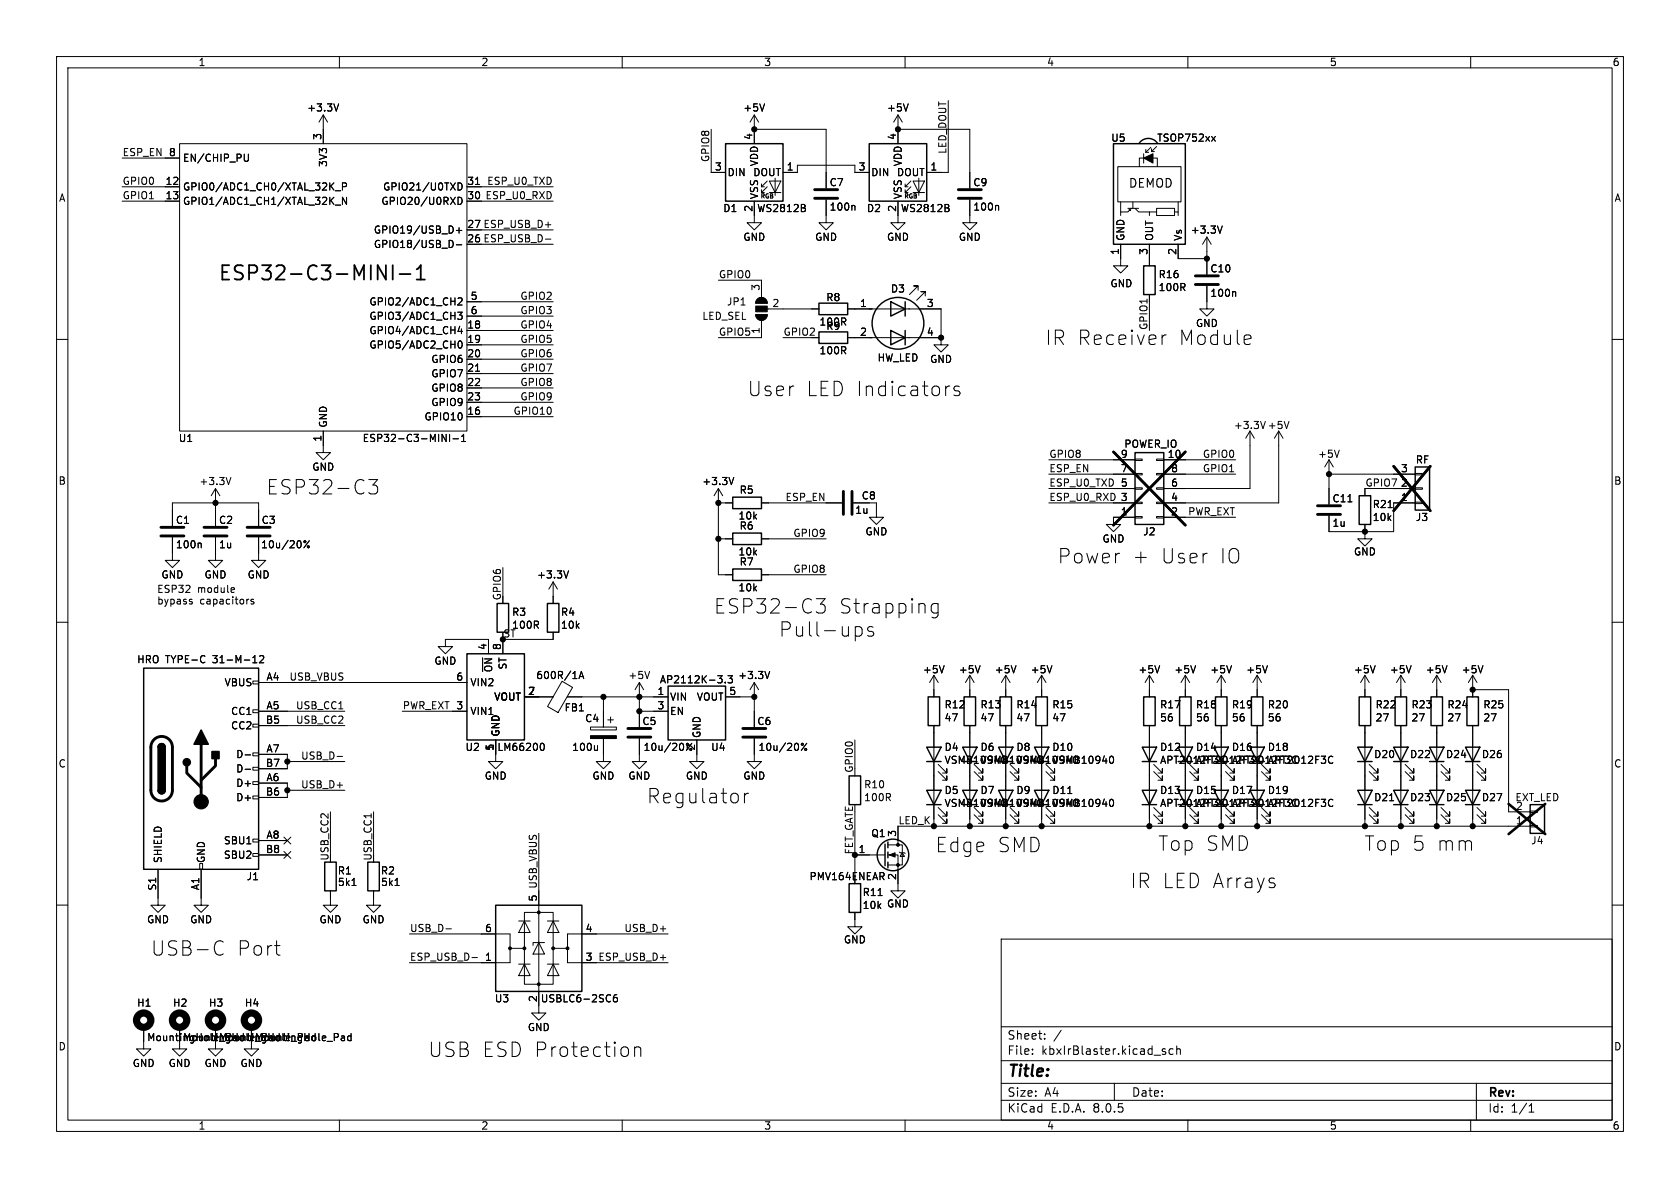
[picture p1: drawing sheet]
<svg xmlns="http://www.w3.org/2000/svg" width="297mm" height="210mm" viewBox="0 0 297 210" stroke-linecap="round" stroke-linejoin="round" font-family="sans-serif">
<g fill="none" stroke="#000" stroke-width=".18">
<path d="M10 10h277v190h-277zM12 12h273v186h-273zM59.9 18.4l-.5 1.2M60 10v2M110 10v2M135.2 18.4l-.5 1.2M160 10v2M160.6 18.4l-.5 1.2M167.6 17.8v12.7h-3.8M210 10v2M260 10v2M21.6 33h10.1"/>
<path d="M21.6 35.6h10.1M21.6 27.9h10.1M31.7 25.4h50.8v50.8h-50.8zM43.9 27.2l-.1 1.2-.1 .1h-.4M57.1 20.3v5.1M57.1 20.3l-.7 1.3M57.1 20.3l.8 1.3M59.3 33.7h.9M59.3 36.3h.9M60.5 33l.6-.1 .2-.1-.1-.3-.7-.2v1.3M61.3 34.9v1.2l-.8-1.2v1.2M81 32.3a.64 .64 0 0 1 .7 .7 .64 .64 0 0 1-.7 .6z"/>
<path d="M81 34.9a.64 .64 0 0 1 .7 .6 .64 .64 0 0 1-.7 .6zM82.5 33h15.3M82.5 35.6h15.3M84.1 32.6h.7M96.4 39.7h1M125.7 22.9v7.6h2.6M133.3 35.6v3.8h1.3l-1.3 1.2-1.2-1.2h1.2M133.3 22.9h12.7v10.4M133.3 20.3v5.1M133.3 20.3l-.7 1.3M133.3 20.3l.8 1.3M134.6 33h.5"/>
<path d="M134.6 34h.5M135.6 33l-1 1v-.5M135.6 32l-1 1v-.5M136 32h2l-1 2zM136 34h2M137 31.5v3M138.4 30.5h2.6v-1.3h10.1v1.3h2.6M142.3 36.8l.1 .2-.1 .3M142.3 36.3v.3M146 35.3v4.1h1.3l-1.3 1.2-1.2-1.2h1.2M151 36.3l.1 .2v.7M158.7 35.6v3.8h1.3l-1.3 1.2-1.2-1.2h1.2"/>
<path d="M158.7 22.9h12.7v10.4M158.7 20.3v5.1M158.7 20.3l-.7 1.3M158.7 20.3l.8 1.3M160 33h.5M160 34h.5M161 33l-1 1v-.5M161 32l-1 1v-.5M161.4 32h2l-1 2zM161.4 34h2M162.4 31.5v3M167.7 36.8l.1 .2-.1 .3"/>
<path d="M167.7 36.3v.3M171.4 35.3v4.1h1.3l-1.3 1.2-1.2-1.2h1.2M176.4 36.3l.1 .2v.7M197.6 29.5h11.2v6.2h-11.2zM198.1 35.7v1.8M199.4 36.8h1.9M199.6 37v.2h.3M200 36.8l-.6 .7h-1.3v.6M200.3 35.7v1.1M200.7 36.8l.6 .7h1.9v.6M201.4 29.5v-1.6h3.2v1.6M202.2 27.2v1.6"/>
<path d="M202.6 26.4v.5M202.6 26.9h.5M203.2 37.5h1.3M203.5 26l-.9 .9M203.6 26.3v.5M203.6 26.8h.5M204.5 36.8h3.1v1.3h-3.1zM204.5 25.9l-.9 .9M207.6 37.5h.7v.6M208.3 35.7v1.8M214.2 24.1l.7 .9M214.9 24.1l-.7 .9"/>
<path d="M216.1 39.9l-.4 1.3M10 60h2M79.9 42.6l.2 .4-.2 .7M80.7 43.3h.9M80.7 40.7h.9M80.9 55.2h.8l-.4 .5 .3 .1v.5l-.1 .2-.6-.2M81 52.8l.5-.2 .2 .4-.8 .9h.8M81.2 40.3v.9M81.3 57.7l-.3 .9h.8M81.6 58.2v.8M82.5 58.4h15.3M82.5 53.3h15.3"/>
<path d="M82.5 55.9h15.3M85.1 40.6h12.7M85.1 43.2h12.7M96.4 42.3h1M127 49.5h7.6v3.1M133.6 55.6h2a1.02 1.02 0 0 1-1 1 1.02 1.02 0 0 1-1-1zM133.9 52.9a1.02 1.02 0 0 1 1.1-.2 1.02 1.02 0 0 1 .6 .9h-2zM134.6 56.6v3.1h-7.6M135.6 54.6h9.2M138.4 59.7h6.4M149.9 54.6h16.5v5.1M149.9 59.7h16.5"/>
<path d="M162.3 51.3v-.8h-.8h.8l-1.5 1.6M163.6 52.3v-.7h-.8h.8l-1.5 1.5M166.4 59.7v1.3h1.2l-1.2 1.2-1.3-1.2h1.3M198.1 43.2v3.8h1.3l-1.3 1.3-1.3-1.3h1.3M203.2 43.2v3.8M203.2 52.1v6.3M206.2 59.2h-.3l-.3 .2M208.3 43.2v2.5h5.1M213.4 50.5v4.1h1.2l-1.2 1.3-1.3-1.3h1.3M213.4 41.9v6.6M213.4 41.9l-.8 1.3M213.4 41.9l.7 1.3"/>
<path d="M218.3 51.5l.2 .2v.7M220.8 59.2l.2 .1 .2 .5-1.2 .3M285 60h2M57.1 76.2v3.8h1.3l-1.3 1.3-1.2-1.3h1.2M78.1 76.8l.8 1.2v-1.2M79.5 76.8v1.2M80.1 77.6h1M81.2 60.3h.1a.68 .68 0 0 1 .4 .6 .68 .68 0 0 1-.4 .6 .84 .84 0 0 1-.1-1.2zM81.6 78h.7M81.6 77.1l.4-.3v1.2M82.5 73.7h15.3M82.5 61h15.3"/>
<path d="M82.5 63.5h15.3M82.5 66h15.3M82.5 68.6h15.3M82.5 71.1h15.3M84.1 65.6h.7M167.7 68.2h.2M169.6 68.4l-.6-.2-.4 .4 .2 .4 .8 .2 .1 .3-.1 .3-.2 .1-.8-.1M221 76.2v10.2h-15.3M221 76.2l-.8 1.3M221 76.2l.7 1.3M221 60.8l-.2 .1M223.7 74.5l-.4 1.3"/>
<path d="M226.1 76.2v12.7h-20.4M226.1 76.2l-.8 1.3M226.1 76.2l.7 1.3M227.9 74.5l-.4 1.3M236.8 79.6l-.5 1.2M30.5 95v4.1h1.2l-1.2 1.2-1.3-1.2h1.3M30.5 93v-4.1h15.2v4.1M35.4 96l.2 .2v.6M38.1 95v4.1h1.3l-1.3 1.2-1.3-1.2h1.3M38.1 86.4v6.6M38.1 86.4l-.8 1.2M38.1 86.4l.8 1.2"/>
<path d="M40.8 84.4l-.4 1.3M45.7 95v4.1h1.3l-1.3 1.2-1.3-1.2h1.3M54.7 95.6l-1 1.2M65.2 84.8h1.6l-.9 .9a.69 .69 0 0 1 .9 .5v.6l-.3 .4-.2 .1h-.7l-.4-.2M127 88.9h2.5M127 86.4v15.2h2.5M127 95.3h2.5M127 86.4l-.8 1.2M127 86.4l.8 1.2M129.7 84.4l-.4 1.3M134.6 88.9h14.2M134.6 95.3h11.4"/>
<path d="M150.9 88.9h2.8M154.9 88.9v2.5h1.3l-1.3 1.3-1.2-1.3h1.2M185.4 88.9h15.3M185.4 86.4h15.3M185.4 83.8h15.3M185.4 81.3h15.3M200.7 81.2h1.2v.2h-1.2zM200.7 83.7h1.2v.2h-1.2zM200.7 86.2h1.2v.3h-1.2zM200.7 88.8h1.2v.2h-1.2zM200.7 91.3h1.2v.3h-1.2zM200.7 91.4h-3.9v1.3h1.3l-1.3 1.3-1.2-1.3h1.2"/>
<path d="M204.5 81.2h1.2v.2h-1.2zM204.5 83.7h1.2v.2h-1.2zM204.5 86.2h1.2v.3h-1.2zM204.5 88.8h1.2v.2h-1.2zM204.5 91.3h1.2v.3h-1.2zM205.7 83.8h12.7M205.7 91.4h12.7M205.7 81.3h12.7M234.9 83.8h15.3M234.9 81.3l-.7 1.3M234.9 81.3v7.9M234.9 81.3l.8 1.3"/>
<path d="M238.3 88.7h.7M241.3 92.7v2.6h1.3l-1.3 1.2-1.3-1.2h1.3M245.4 89.7h.7M250.2 83.7h1.3v.2h-1.3zM250.2 86.2h1.3v.3h-1.3zM250.2 88.8h1.3v.2h-1.3zM250.2 86.4h-8.9v1.2M250.2 88.9h-3.8v5.1h-11.5v-2.8M10 110h2M33.8 106.4l.2 .1-.2 .3M33.8 105.9l.2 .1M41 103.9h.4l.1 .3-.7 .1"/>
<path d="M41.4 104.7h-.4M43.9 105.9h.1M44.7 117.2h.7M44.8 116.2l.3-.3v1.3M44.8 106l-.3-.1-.1 .2v.2l.4 .1v.3h-.4M45.9 116l.5-.1 .2 .4-.8 .9h.8M78.7 114.3h-1.2l1.2 1.3 1.3-1.3h-1.3v-1.3h7.7v2.6M88.9 100.3v5.1M97.8 102.9v3.8M97.8 111.8v1.2h-8.9v2.6M97.8 102.9l-.8 1.2M97.8 102.9l.8 1.2"/>
<path d="M100.5 100.9l-.4 1.3M102.4 120l.4-1.3 .4 1.3M102.5 119.6h.6M114.8 118.7l-.4 1.3M126.9 119.5h.8l-.5 .4M128.7 119.5h.8l-.4 .4 .3 .2v.5l-.2 .1-.5-.1M134.6 101.6h11.4M136.1 118.7l-.5 1.3M144.3 105.8h1.6l-.9 1a.69 .69 0 0 1 .9 .5v.6l-.3 .4-.2 .1h-.7l-.4-.3M151.4 110.8h.5l.5 .5v.7l-.1 .2-.4 .3h-.5M154.3 110.9l-.6-.1-.3 .3 .1 .4 .8 .2 .2 .3-.2 .3-.2 .2-.7-.2M165.1 119.4l-.8 1.3"/>
<path d="M165.1 119.4v3.8M165.1 119.4l.8 1.3M165.8 106.8l-.7-.1-.5 .5v.7l.3 .4 .2 .1 .7-.1M165.8 106.7v2a.69 .69 0 0 1-1.1 .4M166.9 117.7l-.4 1.2M171.4 119.4l-.7 1.3M171.4 119.4v3.8M171.4 119.4l.8 1.3M173.3 117.7l-.5 1.2M177.8 119.4v3.8M177.8 119.4l-.8 1.3M177.8 119.4l.8 1.3"/>
<path d="M179.6 117.7l-.4 1.2M184.1 119.4v3.8M184.1 119.4l-.7 1.3M184.1 119.4l.8 1.3M186 117.7l-.5 1.2M203.2 119.4v3.8M203.2 119.4l-.8 1.3M203.2 119.4l.8 1.3M205 117.7l-.4 1.2M209.5 119.4v3.8M209.5 119.4l-.7 1.3M209.5 119.4l.8 1.3"/>
<path d="M211.4 117.7l-.5 1.2M215.9 119.4v3.8M215.9 119.4l-.8 1.3M215.9 119.4l.8 1.3M217.7 117.7l-.4 1.2M222.2 119.4v3.8M222.2 119.4l-.7 1.3M222.2 119.4l.8 1.3M224.1 117.7l-.5 1.2M241.3 119.4v3.8M241.3 119.4l-.8 1.3M241.3 119.4l.8 1.3"/>
<path d="M243.1 117.7l-.4 1.2M247.6 119.4v3.8M247.6 119.4l-.7 1.3M247.6 119.4l.8 1.3M249.5 117.7l-.5 1.2M254 119.4v3.8M254 119.4l-.8 1.3M254 119.4l.8 1.3M255.8 117.7l-.4 1.2M260.3 119.4v3.8M260.3 119.4l-.7 1.3M260.3 119.4l.8 1.3"/>
<path d="M262.2 117.7l-.5 1.2M285 110h2M43.3 133.4h1M43.3 136h1M44.7 138.2h1v.5h-1zM44.7 135.6h1v.5h-1zM44.7 133.1h1v.5h-1zM44.7 128h1v.5h-1zM44.7 125.5h1v.5h-1zM44.7 120.4h1v.5h-1zM45.7 120.7h36.8M45.7 125.7h15.3"/>
<path d="M45.7 138.4h5.1v2.6h-5.1M45.7 133.4h5.1v2.5h-5.1M45.7 128.3h15.3M50.8 134.6h10.2M50.8 139.7h10.2M59.6 133.7h1M71.1 125.7h11.4M87.6 130.8v3.8h1.3l-1.3 1.3-1.2-1.3h1.2M92.7 123.2h5.1M95.7 131.5l.1-.1a.68 .68 0 0 1 .4 .6 .68 .68 0 0 1-.4 .7l-.1-.1M99.4 120.4l1.8 1.1-2.5 4.5-1.9-1.1zM100.3 123.2h17.8"/>
<path d="M104.4 128.5h4.6v.5h-4.6zM105.6 131.8v.9M105.6 132.5l-.2 .2M106.7 130.6v4h1.2l-1.2 1.3-1.3-1.3h1.3M106.7 123.2v5.3M107.4 127.3h1.1M107.9 126.7v1.1M113 130.6v4h1.3l-1.3 1.3-1.2-1.3h1.2M113 125.7h5.1M113 120.7l-.7 1.2M113 120.7v7.8M113 120.7l.8 1.2"/>
<path d="M123.2 130.8v3.8h1.3l-1.3 1.3-1.3-1.3h1.3M127.6 120.1v.5M128.2 120.6v.1M128.3 123.2h5M133.3 130.6v4h1.3l-1.3 1.3-1.2-1.3h1.2M133.3 120.7l-.7 1.2M133.3 120.7v7.8M133.3 120.7l.8 1.2M142.6 131.4l-.9 1.3M151.1 130.8v5.1M165.1 128.3v17.8M165.9 136.4l1.5 1.5v-.7v.7h-.8"/>
<path d="M165.9 135.1l1.5 1.6v-.8v.8h-.8M171.4 128.3v17.8M172.2 136.4l1.5 1.5v-.7v.7h-.7M172.2 135.1l1.5 1.6v-.8v.8h-.7M177.8 128.3v17.8M178.6 136.4l1.5 1.5v-.7v.7h-.8M178.6 135.1l1.5 1.6v-.8v.8h-.8M184.1 128.3v17.8M184.9 136.4l1.5 1.5v-.7v.7h-.7M184.9 135.1l1.5 1.6v-.8v.8h-.7M196.3 133.7h.1a.68 .68 0 0 1 .5 .6 .68 .68 0 0 1-.5 .6h-.1M203.2 128.3v17.8"/>
<path d="M204 136.4l1.5 1.5v-.7v.7h-.8M204 135.1l1.5 1.6v-.8v.8h-.8M209.5 128.3v17.8M210.3 136.4l1.5 1.5v-.7v.7h-.7M210.3 135.1l1.5 1.6v-.8v.8h-.7M215.9 128.3v17.8M216.7 136.4l1.5 1.5v-.7v.7h-.8M216.7 135.1l1.5 1.6v-.8v.8h-.8M222.2 128.3v17.8M223 136.4l1.5 1.5v-.7v.7h-.7M223 135.1l1.5 1.6v-.8v.8h-.7M235.3 133.7l.3 .1"/>
<path d="M235.6 134.8l-.3 .1M241.3 128.3v17.8M242.1 136.4l1.5 1.5v-.7v.7h-.8M242.1 135.1l1.5 1.6v-.8v.8h-.8M247.6 128.3v17.8M248.4 136.4l1.5 1.5v-.7v.7h-.7M248.4 135.1l1.5 1.6v-.8v.8h-.7M254 128.3v17.8M254.8 136.4l1.5 1.5v-.7v.7h-.8M254.8 135.1l1.5 1.6v-.8v.8h-.8M260.3 128.3v17.8M260.3 121.9h6.4v21.6h3.8"/>
<path d="M261.1 136.4l1.5 1.5v-.7v.7h-.7M261.1 135.1l1.5 1.6v-.8v.8h-.7M10 160h2M27.9 153.7v6.3h1.3l-1.3 1.3-1.2-1.3h1.2M35.3 152.7h.5v1h-.5zM35.6 153.7v6.3h1.2l-1.2 1.3-1.3-1.3h1.3M44.7 150.9h1v.5h-1zM44.7 148.3h1v.5h-1zM44.7 140.7h1v.5h-1zM45.7 148.6h5.1M45.7 151.1h5.1M50.2 150.5l1.2 1.2"/>
<path d="M50.2 148l1.2 1.2M51.4 150.5l-1.2 1.2M51.4 148l-1.2 1.2M58.4 157.5v2.5h1.3l-1.3 1.3-1.3-1.3h1.3M58.4 143.5v7.6M62.2 156.5h.7M66 157.5v2.5h1.3l-1.3 1.3-1.2-1.3h1.2M66 143.5v7.6M69.8 156.5h.8M95.2 147.3v31.8h1.3l-1.3 1.2-1.2-1.2h1.2M131.6 140.2v1.7M132.3 140.2a.65 .65 0 0 0-.7 .5"/>
<path d="M151.1 151.1h5.4M151.1 143.5v11.4M155.2 158.3h.8M157 151.1h1.7v6.4h1.3l-1.3 1.3-1.2-1.3h1.2M157 149.4h2.5v3.5h-2.5M159 150.6l.1 .1h.8l.1 .2M159.5 150.7l.4 .7h-.8zM165.9 144l1.5 1.5v-.7v.7h-.8M165.9 142.7l1.5 1.6v-.8v.8h-.8M172.2 144l1.5 1.5v-.7v.7h-.7M172.2 142.7l1.5 1.6v-.8v.8h-.7M178.6 144l1.5 1.5v-.7v.7h-.8"/>
<path d="M178.6 142.7l1.5 1.6v-.8v.8h-.8M184.9 144l1.5 1.5v-.7v.7h-.7M184.9 142.7l1.5 1.6v-.8v.8h-.7M188.8 140.3h.7M196.3 141.4l.1-.1a.68 .68 0 0 1 .5 .6 .68 .68 0 0 1-.5 .7l-.1-.1M204 144l1.5 1.5v-.7v.7h-.8M204 142.7l1.5 1.6v-.8v.8h-.8M210.3 144l1.5 1.5v-.7v.7h-.7M210.3 142.7l1.5 1.6v-.8v.8h-.7M216.7 144l1.5 1.5v-.7v.7h-.8M216.7 142.7l1.5 1.6v-.8v.8h-.8M223 144l1.5 1.5v-.7v.7h-.7"/>
<path d="M223 142.7l1.5 1.6v-.8v.8h-.7M235.3 141.3l.3 .1M235.6 142.4l-.3 .2M242.1 144l1.5 1.5v-.7v.7h-.8M242.1 142.7l1.5 1.6v-.8v.8h-.8M245.7 141.5h.7M248.4 144l1.5 1.5v-.7v.7h-.7M248.4 142.7l1.5 1.6v-.8v.8h-.7M254.8 144l1.5 1.5v-.7v.7h-.8M254.8 142.7l1.5 1.6v-.8v.8h-.8M261.1 144l1.5 1.5v-.7v.7h-.7M261.1 142.7l1.5 1.6v-.8v.8h-.7"/>
<path d="M270.5 143.4h1.3v.2h-1.3zM270.5 145.9h1.3v.3h-1.3zM270.5 146.1h-111.8v3.3M285 160h2M38.4 166.4a.89 .89 0 0 1 1.1 .2M39.5 168.6a.89 .89 0 0 1-1.1 .1M48.5 167.2h1M49.3 168.8h.2M72.4 165.1h17.8v2.5h2.5M78.8 164.2h1M83.4 169.3h1M90.2 167.6v2.6h-17.8"/>
<path d="M91.7 170.4h2M91.7 162.8h2M92.7 161.3h5.1v12.7h-5.1zM92.7 170.4l1 2.1h-2zM92.7 162.8l1 2h-2zM95.2 166.6l1.1 2.1h-2.1zM96.3 166.6h-2.1v.5M96.8 170.4h2M96.8 162.8h2M97.8 170.4l1 2.1h-2zM97.8 162.8l1 2h-2zM100.3 167.6v2.6h17.8"/>
<path d="M109 175.8l-.3 .1a.86 .86 0 0 0 0 1.2l.4-.1 .1-.4-.3-.3-.3 .1-.2 .2M116.7 169.3h1M118.1 165.1h-17.8v2.5h-2.5M151.1 161.3v2.5h1.3l-1.3 1.3-1.2-1.3h1.2M177 166h108v32h-108zM25.4 181.6v3.8h1.3l-1.3 1.3-1.3-1.3h1.3M31.7 181.6v3.8h1.3l-1.3 1.3-1.2-1.3h1.2M38.1 181.6v3.8h1.3l-1.3 1.3-1.3-1.3h1.3M44.4 181.6v3.8h1.3l-1.3 1.3-1.2-1.3h1.2M60 198v2M60.5 183.1l.4 .1v.8M60.9 183.9l-.4 .1"/>
<path d="M60.9 183.4l-.4 .1M62.1 183.2l-.4-.1-.2 .3 .1 .5h.5M62.1 182.7v1.3M110 198v2M112.2 185.1v1.7M112.2 185.3a.63 .63 0 0 1 1.1 .1v1.4M160 198v2M177 194.5h108M177 191.5h108M177 187.5h108M177 181.5h108M182.5 186.3v.1"/>
<path d="M182.5 185.5v.1M184.7 183.6v.1M184.7 182.8v.1M187.6 182.1l-1.3 2M197 191.5v3M205.5 185.8l.5 .2 .1 .2-.2 .2-.4-.1M205.5 185.5h.5M207.4 185.5l-.4-.1-.3 .3v.4l.1 .2h.6M208 185.5l.2-.1 .4 .1 .1 .9M208 184.9v1.5M210 198v2M260 198v2"/>
<path d="M261 191.5v6.5M270.3 196.6h.9M270.3 195.5l.4-.4v1.5"/>
<circle cx="53.9" cy="95.8" r=".18"/>
<circle cx="54.5" cy="96.7" r=".18"/>
<circle cx="141.8" cy="131.6" r=".18"/>
<circle cx="142.4" cy="132.5" r=".18"/>
</g>
<g fill="none" stroke="#000" stroke-width=".51">
<path d="M144 35.1h4.1M144 33.5h4.1M169.4 35.1h4.1M169.4 33.5h4.1M211.3 50.3h4.1M211.3 48.8h4.1M28.4 94.7h4.1M28.4 93.2h4.1M36.1 94.7h4M36.1 93.2h4M43.7 94.7h4.1M43.7 93.2h4.1"/>
<path d="M149.1 86.9v4M150.6 86.9v4M232.9 90.9h4.1M232.9 89.4h4.1M27.2 130.7a1.9 1.9 0 0 1 2.1-.4 1.9 1.9 0 0 1 1.2 1.8v7.6a1.91 1.91 0 0 1-1.9 1.9 1.91 1.91 0 0 1-1.9-1.9v-7.8l.1-.6zM33 135.4v1.3l2.6 2.5M35.6 131.6v10.1M38.1 134.1v1.3l-2.5 2.5M111 130.3h4.1M111 128.8h4.1M131.3 130.3h4.1M131.3 128.8h4.1"/>
</g>
<g fill="none" stroke="#000" stroke-width="1.3">
<circle cx="25.4" cy="180.3" r="1.27"/>
<circle cx="31.7" cy="180.3" r="1.27"/>
<circle cx="38.1" cy="180.3" r="1.27"/>
<circle cx="44.4" cy="180.3" r="1.27"/>
</g>
<g fill="none" stroke="#000" stroke-width=".25">
<path d="M128.3 25.4h10.1v10.2h-10.1zM153.7 25.4h10.1v10.2h-10.1zM196.8 25.4h12.7v17.8h-12.7zM201.4 25.3a1.97 1.97 0 0 1 3.2 0M144.8 53.6h5.1v2h-5.1zM144.8 58.7h5.1v2h-5.1zM157.5 58.4l2.5 1.3-2.5 1.3zM157.5 53.3l2.5 1.3-2.5 1.3zM160 53.3v2.6M160 58.4v2.6M202.2 47h2v5.1h-2zM129.5 94.2h5.1v2.1h-5.1z"/>
<path d="M129.5 87.9h5.1v2h-5.1zM200.7 80h5v12.7h-5zM240.3 87.6h2v5.1h-2zM250.2 82.6h2.5v7.6h-2.5zM25.4 118.1h20.3v35.6h-20.3zM82.5 115.6h10.2v15.2h-10.2zM87.9 106.7h2v5.1h-2zM96.8 106.7h2v5.1h-2zM129.5 100.6h5.1v2h-5.1zM27.9 139.7a.64 .64 0 0 0 .7 .6 .64 .64 0 0 0 .6-.6M27.9 132.1a.64 .64 0 0 1 .7-.7 .64 .64 0 0 1 .6 .7M118.1 121.3h10.2v9.5h-10.2z"/>
<path d="M150.1 137.2h2v5h-2zM163.8 139.7h2.6l-1.3 2.5zM163.8 132.1h2.6l-1.3 2.5zM163.8 134.6h2.6M164.1 123.2h2v5.1h-2zM170.2 132.1h2.5l-1.3 2.5zM170.2 139.7h2.5l-1.3 2.5zM170.4 123.2h2.1v5.1h-2.1zM176.5 139.7h2.6l-1.3 2.5zM176.5 132.1h2.6l-1.3 2.5zM176.8 123.2h2v5.1h-2zM182.9 132.1h2.5l-1.3 2.5z"/>
<path d="M182.9 139.7h2.5l-1.3 2.5zM183.1 123.2h2.1v5.1h-2.1zM201.9 139.7h2.6l-1.3 2.5zM201.9 132.1h2.6l-1.3 2.5zM201.9 134.6h2.6M202.2 123.2h2v5.1h-2zM208.3 139.7h2.5l-1.3 2.5zM208.3 132.1h2.5l-1.3 2.5zM208.5 123.2h2.1v5.1h-2.1zM214.6 132.1h2.6l-1.3 2.5zM214.6 139.7h2.6l-1.3 2.5zM214.9 123.2h2v5.1h-2z"/>
<path d="M221 132.1h2.5l-1.3 2.5zM221 139.7h2.5l-1.3 2.5zM221.2 123.2h2.1v5.1h-2.1zM240 139.7h2.6l-1.3 2.5zM240 132.1h2.6l-1.3 2.5zM240 134.6h2.6M240.3 123.2h2v5.1h-2zM246.4 139.7h2.5l-1.3 2.5zM246.4 132.1h2.5l-1.3 2.5zM246.4 134.6h2.5M246.6 123.2h2.1v5.1h-2.1zM252.7 132.1h2.6l-1.3 2.5z"/>
<path d="M252.7 139.7h2.6l-1.3 2.5zM252.7 134.6h2.6M253 123.2h2v5.1h-2zM259.1 139.7h2.5l-1.3 2.5zM259.1 132.1h2.5l-1.3 2.5zM259.1 134.6h2.5M259.3 123.2h2.1v5.1h-2.1zM57.4 152.4h2v5.1h-2zM65 152.4h2.1v5.1h-2.1zM150.1 156.2h2v5.1h-2zM156.5 149.2v3.8M157 148.8v1.1"/>
<path d="M157 150.6v1M157 152.4v1M163.8 142.2h2.6M201.9 142.2h2.6M240 142.2h2.6M246.4 142.2h2.5M252.7 142.2h2.6M259.1 142.2h2.5M270.5 142.2h2.5v5.1h-2.5zM87.6 160h15.3v15.3h-15.3z"/>
<circle cx="158.7" cy="57.2" r="4.6"/>
<circle cx="157.9" cy="151.1" r="2.79"/>
</g>
<path d="M196.8 79.9l12.7 12.9M209.5 79.9l-12.7 12.9M246.4 82.4l6.5 7.9M252.9 82.4l-6.5 7.9M266.7 142.1l6.5 5.3M273.2 142.1l-6.5 5.3" fill="none" stroke="#000" stroke-width=".46"/>
<g fill="#000" stroke="#000" stroke-width=".25">
<path d="M27.9 139.7h1.3a.64 .64 0 0 1-.6 .6 .64 .64 0 0 1-.7-.6zM27.9 132.1h1.3v7.6h-1.3zM28.1 131.6a.64 .64 0 0 1 .7-.1 .64 .64 0 0 1 .4 .6h-1.3zM35.6 129l1.2 2.6h-2.5zM37.5 132.8h1.2v1.3h-1.2z"/>
<circle cx="33" cy="134.7" r=".63"/>
</g>
<g fill="#000" stroke="#000" stroke-width=".18">
<path d="M202.2 27.9l1.6-.7v1.6zM133.6 55.6h2a1.02 1.02 0 0 1-1 1 1.02 1.02 0 0 1-1-1zM133.6 54.1h2v1h-2zM133.9 52.9a1.02 1.02 0 0 1 1.1-.2 1.02 1.02 0 0 1 .6 .9h-2zM104.4 130h4.6v.6h-4.6zM157.2 151.1l1-.4v.8z"/>
<circle cx="133.3" cy="22.9" r=".46"/>
<circle cx="158.7" cy="22.9" r=".46"/>
<circle cx="166.4" cy="59.7" r=".46"/>
<circle cx="213.4" cy="45.7" r=".46"/>
<circle cx="38.1" cy="88.9" r=".46"/>
<circle cx="127" cy="95.3" r=".46"/>
<circle cx="127" cy="88.9" r=".46"/>
<circle cx="234.9" cy="83.8" r=".46"/>
<circle cx="241.3" cy="94" r=".46"/>
<circle cx="88.9" cy="113" r=".46"/>
<circle cx="50.8" cy="134.6" r=".46"/>
<circle cx="50.8" cy="139.7" r=".46"/>
<circle cx="106.7" cy="123.2" r=".46"/>
<circle cx="113" cy="123.2" r=".46"/>
<circle cx="113" cy="125.7" r=".46"/>
<circle cx="133.3" cy="123.2" r=".46"/>
<circle cx="260.3" cy="121.9" r=".46"/>
<circle cx="35.6" cy="141.7" r="1.27"/>
<circle cx="158.7" cy="149.4" r=".25"/>
<circle cx="158.7" cy="152.9" r=".25"/>
<circle cx="165.1" cy="146.1" r=".46"/>
<circle cx="171.4" cy="146.1" r=".46"/>
<circle cx="177.8" cy="146.1" r=".46"/>
<circle cx="184.1" cy="146.1" r=".46"/>
<circle cx="203.2" cy="146.1" r=".46"/>
<circle cx="209.5" cy="146.1" r=".46"/>
<circle cx="215.9" cy="146.1" r=".46"/>
<circle cx="222.2" cy="146.1" r=".46"/>
<circle cx="241.3" cy="146.1" r=".46"/>
<circle cx="247.6" cy="146.1" r=".46"/>
<circle cx="254" cy="146.1" r=".46"/>
<circle cx="260.3" cy="146.1" r=".46"/>
<circle cx="90.2" cy="167.6" r=".25"/>
<circle cx="92.7" cy="167.6" r=".25"/>
<circle cx="95.2" cy="161.3" r=".25"/>
<circle cx="95.2" cy="174" r=".25"/>
<circle cx="97.8" cy="167.6" r=".25"/>
<circle cx="100.3" cy="167.6" r=".25"/>
</g>
<path d="M66.8 46.9l1.4 2.5v-2.5M69.4 46.9v2.5M70.6 48.5h2M73.7 49.4h1.4M73.7 47.6l.7-.7v2.5" fill="none" stroke="#000" stroke-width=".32"/>
<g font-size="3.5">
<text x="38.5" y="50">ESP32-C3-MINI-1</text>
<text x="184.8" y="61.2">IR Receiver</text>
<text x="208.3" y="61.2">Module</text>
<text x="132.1" y="70.3">User</text>
<text x="142.5" y="70.3">LED Indicators</text>
<text x="47.1" y="87.6">ESP32-C3</text>
<text x="187" y="99.8">Power</text>
<text x="200.1" y="99.8">+</text>
<text x="205.1" y="99.8">User</text>
<text x="215.5" y="99.8">IO</text>
<text x="126.2" y="108.7">ESP32-C3</text>
<text x="137.7" y="112.8">Pull-ups</text>
<text x="148.3" y="108.7">Strapping</text>
<text x="114.3" y="142.2">Regulator</text>
<text x="165.3" y="150.9">Edge</text>
<text x="176.3" y="150.9">SMD</text>
<text x="204.7" y="150.6">Top SMD</text>
<text x="241.2" y="150.6">Top 5 mm</text>
<text x="199.8" y="157.2">IR LED Arrays</text>
<text x="26.5" y="169.2">USB-C</text>
<text x="41.7" y="169.2">Port</text>
<text x="75.6" y="187.1">USB ESD Protection</text>
</g>
<text font-size="2.8" x="178" y="190.9">Title:</text>
<g font-size="2.1">
<text x="199.4" y="33.4">DEMOD</text>
<text x="178" y="184">Sheet:</text>
<text x="178" y="186.7">File:</text>
<text x="184.1" y="186.7">kbxIrBlaster.kicad_sch</text>
<text x="178" y="196.9">KiCad</text>
<text x="178" y="194.1">Size:</text>
<text x="184.7" y="194.1">A4</text>
<text x="185.7" y="196.9">E.D.A.</text>
<text x="193.3" y="196.9">8.0.5</text>
<text x="200" y="194.1">Date:</text>
<text x="263" y="194.3">Rev:</text>
<text x="263" y="196.9">Id:</text>
<text x="267.1" y="196.9">1/1</text>
</g>
<g font-size="1.8">
<text x="35" y="11.9">1</text>
<text x="85" y="11.9">2</text>
<text x="135" y="11.9">3</text>
<text x="185" y="11.9">4</text>
<text x="235" y="11.9">5</text>
<text x="285" y="11.9">6</text>
<text x="54.2" y="19.9">+3.3V</text>
<text x="131.3" y="19.9">+5V</text>
<text x="156.7" y="19.9">+5V</text>
<text x="21.6" y="27.7">ESP_EN 8</text>
<text x="29.8" y="27.7">8</text>
<text x="32.3" y="28.8">EN/CHIP_PU</text>
<text x="56.9" y="24.8" transform="rotate(-90 56.9 24.8)">3</text>
<text x="58" y="29.6" transform="rotate(-90 58 29.6)">3V3</text>
<text x="125.5" y="28.7" transform="rotate(-90 125.5 28.7)">GPIO8</text>
<text x="133.1" y="24.8" transform="rotate(-90 133.1 24.8)">4</text>
<text x="134.2" y="29.5" transform="rotate(-90 134.2 29.5)">VDD</text>
<text x="158.5" y="24.8" transform="rotate(-90 158.5 24.8)">4</text>
<text x="159.6" y="29.5" transform="rotate(-90 159.6 29.5)">VDD</text>
<text x="167.4" y="27.3" transform="rotate(-90 167.4 27.3)">LED_DOUT</text>
<text x="196.4" y="25.2">U5</text>
<text x="204.5" y="25.2">TSOP752xx</text>
<text x="10.3" y="35.9">A</text>
<text x="21.6" y="32.8">GPIO0</text>
<text x="21.6" y="35.3">GPIO1</text>
<text x="29.2" y="32.8">12</text>
<text x="29.2" y="35.3">13</text>
<text x="32.3" y="33.9">GPIO0/ADC1_CH0/XTAL_32K_P</text>
<text x="67.6" y="33.9">GPIO21/U0TXD</text>
<text x="82.5" y="35.3">30</text>
<text x="82.5" y="32.8">31</text>
<text x="85.7" y="35.3">ESP_U0_RXD</text>
<text x="86" y="32.8">ESP_U0_TXD</text>
<text x="126.3" y="30.2">3</text>
<text x="128.5" y="31.3">DIN</text>
<text x="133.1" y="31.3">DOUT</text>
<text x="134.2" y="35.3" transform="rotate(-90 134.2 35.3)">VSS</text>
<text x="139" y="30.2">1</text>
<text x="146.6" y="33.1">C7</text>
<text x="151.7" y="30.2">3</text>
<text x="153.9" y="31.3">DIN</text>
<text x="158.5" y="31.3">DOUT</text>
<text x="159.6" y="35.3" transform="rotate(-90 159.6 35.3)">VSS</text>
<text x="164.4" y="30.2">1</text>
<text x="172" y="33.1">C9</text>
<text x="285.3" y="35.9">A</text>
<text x="32.3" y="36.4">GPIO1/ADC1_CH1/XTAL_32K_N</text>
<text x="66" y="41.5">GPIO19/USB_D+</text>
<text x="67.3" y="36.4">GPIO20/U0RXD</text>
<text x="82.5" y="40.4">27 ESP_USB_D+</text>
<text x="82.5" y="40.4">27</text>
<text x="127.8" y="37.7">D1</text>
<text x="133.1" y="37.5" transform="rotate(-90 133.1 37.5)">2</text>
<text x="133.8" y="37.7">WS2812B</text>
<text x="146.6" y="37.4">100n</text>
<text x="153.2" y="37.7">D2</text>
<text x="158.5" y="37.5" transform="rotate(-90 158.5 37.5)">2</text>
<text x="159.2" y="37.7">WS2812B</text>
<text x="172" y="37.4">100n</text>
<text x="210.4" y="41.5">+3.3V</text>
<text x="66" y="44">GPIO18/USB_D-</text>
<text x="82.5" y="42.9">26 ESP_USB_D-</text>
<text x="82.5" y="42.9">26</text>
<text x="131.3" y="42.8">GND</text>
<text x="144" y="42.8">GND</text>
<text x="156.7" y="42.8">GND</text>
<text x="169.4" y="42.8">GND</text>
<text x="197.9" y="45.2" transform="rotate(-90 197.9 45.2)">1</text>
<text x="199" y="42.7" transform="rotate(-90 199 42.7)">GND</text>
<text x="202.9" y="45.2" transform="rotate(-90 202.9 45.2)">3</text>
<text x="204.1" y="42.7" transform="rotate(-90 204.1 42.7)">OUT</text>
<text x="208" y="45.2" transform="rotate(-90 208 45.2)">2</text>
<text x="209.1" y="42.7" transform="rotate(-90 209.1 42.7)">Vs</text>
<text x="83.1" y="53.1">5</text>
<text x="91.9" y="53.1">GPIO2</text>
<text x="127" y="49.3">GPIO0</text>
<text x="134.4" y="51.5" transform="rotate(-90 134.4 51.5)">3</text>
<text x="146" y="53.4">R8</text>
<text x="157.4" y="51.9">D3</text>
<text x="196.2" y="51">GND</text>
<text x="204.7" y="51.7">100R</text>
<text x="204.7" y="49.4">R16</text>
<text x="213.9" y="52.7">100n</text>
<text x="213.9" y="48.4">C10</text>
<text x="65.2" y="59.3">GPIO4/ADC1_CH4</text>
<text x="65.2" y="54.2">GPIO2/ADC1_CH2</text>
<text x="65.2" y="56.7">GPIO3/ADC1_CH3</text>
<text x="82.5" y="58.2">18</text>
<text x="83.1" y="55.6">6</text>
<text x="91.9" y="58.2">GPIO4</text>
<text x="91.9" y="55.6">GPIO3</text>
<text x="124.1" y="56.7">LED_SEL</text>
<text x="127" y="59.4">GPIO5</text>
<text x="128.4" y="54.2">JP1</text>
<text x="134.4" y="59.1" transform="rotate(-90 134.4 59.1)">1</text>
<text x="136.5" y="54.4">2</text>
<text x="138.4" y="59.4">GPIO2</text>
<text x="144.8" y="57.8">100R</text>
<text x="146" y="58.5">R9</text>
<text x="151.9" y="54.4">1</text>
<text x="151.9" y="59.4">2</text>
<text x="163.8" y="54.4">3</text>
<text x="163.8" y="59.4">4</text>
<text x="202.9" y="58.4" transform="rotate(-90 202.9 58.4)">GPIO1</text>
<text x="211.3" y="58">GND</text>
<text x="65.2" y="61.8">GPIO5/ADC2_CH0</text>
<text x="76.2" y="64.4">GPIO6</text>
<text x="82.5" y="60.7">19</text>
<text x="82.5" y="63.2">20</text>
<text x="82.5" y="65.8">21</text>
<text x="91.9" y="65.8">GPIO7</text>
<text x="91.9" y="63.2">GPIO6</text>
<text x="91.9" y="60.7">GPIO5</text>
<text x="144.8" y="62.8">100R</text>
<text x="155" y="64.1">HW_LED</text>
<text x="164.3" y="64.4">GND</text>
<text x="76.2" y="66.9">GPIO7</text>
<text x="76.2" y="69.4">GPIO8</text>
<text x="76.2" y="72">GPIO9</text>
<text x="82.5" y="68.3">22</text>
<text x="82.5" y="70.9">23</text>
<text x="91.9" y="70.9">GPIO9</text>
<text x="91.9" y="68.3">GPIO8</text>
<text x="58" y="75.7" transform="rotate(-90 58 75.7)">GND</text>
<text x="74.9" y="74.5">GPIO10</text>
<text x="82.5" y="73.4">16</text>
<text x="90.7" y="73.4">GPIO10</text>
<text x="218" y="76">+3.3V</text>
<text x="224" y="76">+5V</text>
<text x="31.5" y="78.3">U1</text>
<text x="55.1" y="83.4">GND</text>
<text x="56.9" y="78.2" transform="rotate(-90 56.9 78.2)">1</text>
<text x="64" y="78.3">ESP32-C3-MINI-1</text>
<text x="185.4" y="83.6">ESP_EN</text>
<text x="185.4" y="81">GPIO8</text>
<text x="198" y="83.6">7</text>
<text x="198" y="81">9</text>
<text x="198.7" y="79.3">POWER_IO</text>
<text x="206.3" y="81">10</text>
<text x="206.9" y="83.6">8</text>
<text x="212.6" y="81">GPIO0</text>
<text x="212.6" y="83.6">GPIO1</text>
<text x="232.9" y="81.1">+5V</text>
<text x="247.6" y="83.6">3</text>
<text x="250.2" y="82.1">RF</text>
<text x="10.3" y="85.9">B</text>
<text x="35.2" y="86">+3.3V</text>
<text x="124.1" y="86">+3.3V</text>
<text x="130.7" y="87.5">R5</text>
<text x="138.8" y="88.6">ESP_EN</text>
<text x="152.2" y="88.5">C8</text>
<text x="185.4" y="86.1">ESP_U0_TXD</text>
<text x="185.4" y="88.6">ESP_U0_RXD 3</text>
<text x="198" y="86.1">5</text>
<text x="198" y="88.6">3</text>
<text x="206.9" y="88.6">4</text>
<text x="206.9" y="86.1">6</text>
<text x="235.5" y="89">C11</text>
<text x="241.3" y="86.1">GPIO7</text>
<text x="247.6" y="88.6">1</text>
<text x="247.6" y="86.1">2</text>
<text x="285.3" y="85.9">B</text>
<text x="31" y="92.8">C1</text>
<text x="38.6" y="92.8">C2</text>
<text x="46.2" y="92.8">C3</text>
<text x="130.5" y="92">10k</text>
<text x="130.7" y="93.8">R6</text>
<text x="140.2" y="95">GPIO9</text>
<text x="151.1" y="91">1u</text>
<text x="152.9" y="94.8">GND</text>
<text x="198" y="91.2">1</text>
<text x="202" y="94.8">J2</text>
<text x="206.9" y="91.2">2</text>
<text x="210" y="91.2">PWR_EXT</text>
<text x="235.5" y="93.3">1u</text>
<text x="242.6" y="92.3">10k</text>
<text x="242.6" y="90">R21</text>
<text x="250.2" y="92.3">J3</text>
<text x="31" y="97.1">100n</text>
<text x="38.6" y="97.1">1u</text>
<text x="46.1" y="97.1">10u/20%</text>
<text x="130.5" y="98.4">10k</text>
<text x="130.7" y="100.2">R7</text>
<text x="140.2" y="101.3">GPIO8</text>
<text x="194.8" y="96.1">GND</text>
<text x="239.3" y="98.4">GND</text>
<text x="27.7" y="104.9">ESP32</text>
<text x="27.7" y="106.9">bypass</text>
<text x="28.4" y="102.5">GND</text>
<text x="34.9" y="104.9">module</text>
<text x="35.3" y="106.9">capacitors</text>
<text x="36.1" y="102.5">GND</text>
<text x="43.7" y="102.5">GND</text>
<text x="88.6" y="106.2" transform="rotate(-90 88.6 106.2)">GPIO6</text>
<text x="94.8" y="102.5">+3.3V</text>
<text x="130.5" y="104.7">10k</text>
<text x="88.9" y="112.8">ST</text>
<text x="90.4" y="109.1">R3</text>
<text x="90.4" y="111.4">100R</text>
<text x="99.1" y="109.1">R4</text>
<text x="99.1" y="111.4">10k</text>
<text x="24.1" y="117.4">HRO TYPE-C</text>
<text x="37.7" y="117.4">31-M-12</text>
<text x="76.7" y="117.7">GND</text>
<text x="86.1" y="115" transform="rotate(-90 86.1 115)">4</text>
<text x="87.2" y="118.9" transform="rotate(-90 87.2 118.9)">~{ON}</text>
<text x="88.6" y="115" transform="rotate(-90 88.6 115)">8</text>
<text x="89.8" y="118.5" transform="rotate(-90 89.8 118.5)">ST</text>
<text x="163.1" y="119.2">+5V</text>
<text x="169.4" y="119.2">+5V</text>
<text x="175.8" y="119.2">+5V</text>
<text x="182.1" y="119.2">+5V</text>
<text x="201.2" y="119.2">+5V</text>
<text x="207.5" y="119.2">+5V</text>
<text x="213.9" y="119.2">+5V</text>
<text x="220.2" y="119.2">+5V</text>
<text x="239.3" y="119.2">+5V</text>
<text x="245.6" y="119.2">+5V</text>
<text x="252" y="119.2">+5V</text>
<text x="258.3" y="119.2">+5V</text>
<text x="39.6" y="121.5">VBUS</text>
<text x="47" y="120.4">A4</text>
<text x="47" y="125.5">A5</text>
<text x="51.1" y="120.4">USB_VBUS</text>
<text x="52.2" y="125.5">USB_CC1</text>
<text x="71.1" y="125.5">PWR_EXT 3</text>
<text x="80.6" y="120.4">6</text>
<text x="80.6" y="125.5">3</text>
<text x="83.1" y="121.5">VIN2</text>
<text x="87.3" y="124.1">VOUT</text>
<text x="93.3" y="122.9">7</text>
<text x="94.7" y="120.2">600R/1A</text>
<text x="99.7" y="126">FB1</text>
<text x="111" y="120.2">+5V</text>
<text x="116.1" y="122.9">1</text>
<text x="116.1" y="125.5">3</text>
<text x="116.6" y="121">AP2112K-3.3</text>
<text x="118.4" y="124.1">VIN</text>
<text x="123.1" y="124.1">VOUT</text>
<text x="128.8" y="122.9">5</text>
<text x="130.4" y="120.2">+3.3V</text>
<text x="166.9" y="125.4">R12</text>
<text x="173.2" y="125.4">R13</text>
<text x="179.6" y="125.4">R14</text>
<text x="185.9" y="125.4">R15</text>
<text x="205" y="125.4">R17</text>
<text x="211.3" y="125.4">R18</text>
<text x="217.7" y="125.4">R19</text>
<text x="224" y="125.4">R20</text>
<text x="243.1" y="125.4">R22</text>
<text x="249.4" y="125.4">R23</text>
<text x="255.8" y="125.4">R24</text>
<text x="262.1" y="125.4">R25</text>
<text x="40.8" y="126.6">CC1</text>
<text x="40.8" y="129.1">CC2</text>
<text x="46.9" y="128">B5</text>
<text x="52.2" y="128">USB_CC2</text>
<text x="83.1" y="126.6">VIN1</text>
<text x="88.5" y="130.3" transform="rotate(-90 88.5 130.3)">GND</text>
<text x="103.4" y="127.9">C4</text>
<text x="113.5" y="128.4">C5</text>
<text x="118.4" y="126.6">EN</text>
<text x="124.1" y="130.6" transform="rotate(-90 124.1 130.6)">GND</text>
<text x="133.8" y="128.4">C6</text>
<text x="166.9" y="127.7">47</text>
<text x="173.2" y="127.7">47</text>
<text x="179.6" y="127.7">47</text>
<text x="185.9" y="127.7">47</text>
<text x="205" y="127.7">56</text>
<text x="211.3" y="127.7">56</text>
<text x="217.7" y="127.7">56</text>
<text x="224" y="127.7">56</text>
<text x="243.1" y="127.7">27</text>
<text x="249.4" y="127.7">27</text>
<text x="255.8" y="127.7">27</text>
<text x="262.1" y="127.7">27</text>
<text x="10.3" y="135.9">C</text>
<text x="41.7" y="134.2">D-</text>
<text x="41.7" y="136.8">D-</text>
<text x="46.9" y="135.6">B7</text>
<text x="47" y="133.1">A7</text>
<text x="53.1" y="134.4">USB_D-</text>
<text x="82.2" y="132.9">U2</text>
<text x="87.4" y="132.8" transform="rotate(-90 87.4 132.8)">1</text>
<text x="87.8" y="132.9">LM66200</text>
<text x="101.1" y="132.9">100u</text>
<text x="113.7" y="132.9">10u/20%</text>
<text x="122.9" y="132.8" transform="rotate(-90 122.9 132.8)">2</text>
<text x="125.6" y="132.9">U4</text>
<text x="134" y="132.9">10u/20%</text>
<text x="150.9" y="136.7" transform="rotate(-90 150.9 136.7)">GPIO0</text>
<text x="166.9" y="132.9">D4</text>
<text x="166.9" y="135.2">VSMB10940</text>
<text x="173.2" y="132.9">D6</text>
<text x="173.2" y="135.2">VSMB10940</text>
<text x="179.6" y="132.9">D8</text>
<text x="179.6" y="135.2">VSMB10940</text>
<text x="185.9" y="132.9">D10</text>
<text x="185.9" y="135.2">VSMB10940</text>
<text x="205" y="135.2">APT2012F3C</text>
<text x="205" y="132.9">D12</text>
<text x="211.3" y="135.2">APT2012F3C</text>
<text x="211.3" y="132.9">D14</text>
<text x="217.7" y="135.2">APT2012F3C</text>
<text x="217.7" y="132.9">D16</text>
<text x="224" y="135.2">APT2012F3C</text>
<text x="224" y="132.9">D18</text>
<text x="242.8" y="134.2">D20</text>
<text x="249.2" y="134.2">D22</text>
<text x="255.5" y="134.2">D24</text>
<text x="261.9" y="134.2">D26</text>
<text x="285.3" y="135.9">C</text>
<text x="41.7" y="139.3">D+</text>
<text x="41.7" y="141.8">D+</text>
<text x="46.9" y="140.7">B6</text>
<text x="47" y="138.2">A6</text>
<text x="53.1" y="139.4">USB_D+</text>
<text x="85.6" y="138">GND</text>
<text x="104.6" y="138">GND</text>
<text x="111" y="138">GND</text>
<text x="121.2" y="138">GND</text>
<text x="131.3" y="138">GND</text>
<text x="152.7" y="141.8">100R</text>
<text x="152.7" y="139.5">R10</text>
<text x="166.9" y="140.6">D5</text>
<text x="166.9" y="142.8">VSMB10940</text>
<text x="173.2" y="140.6">D7</text>
<text x="173.2" y="142.8">VSMB10940</text>
<text x="179.6" y="140.6">D9</text>
<text x="179.6" y="142.8">VSMB10940</text>
<text x="185.9" y="140.6">D11</text>
<text x="185.9" y="142.8">VSMB10940</text>
<text x="205" y="142.8">APT2012F3C</text>
<text x="205" y="140.6">D13</text>
<text x="211.3" y="142.8">APT2012F3C</text>
<text x="211.3" y="140.6">D15</text>
<text x="217.7" y="142.8">APT2012F3C</text>
<text x="217.7" y="140.6">D17</text>
<text x="224" y="142.8">APT2012F3C</text>
<text x="224" y="140.6">D19</text>
<text x="242.8" y="141.8">D21</text>
<text x="249.2" y="141.8">D23</text>
<text x="255.5" y="141.8">D25</text>
<text x="261.9" y="141.8">D27</text>
<text x="267.8" y="141.8">EXT_LED</text>
<text x="267.9" y="143.3">2</text>
<text x="39.5" y="149.5">SBU1</text>
<text x="47" y="148.3">A8</text>
<text x="153.9" y="148.2">Q1</text>
<text x="158.5" y="148" transform="rotate(-90 158.5 148)">3</text>
<text x="158.7" y="145.8">LED_K</text>
<text x="267.9" y="145.8">1</text>
<text x="270.6" y="149.5">J4</text>
<text x="28.8" y="152.7" transform="rotate(-90 28.8 152.7)">SHIELD</text>
<text x="36.4" y="152.7" transform="rotate(-90 36.4 152.7)">GND</text>
<text x="39.5" y="152">SBU2</text>
<text x="43.5" y="155.8">J1</text>
<text x="46.9" y="150.9">B8</text>
<text x="58.2" y="152.2" transform="rotate(-90 58.2 152.2)">USB_CC2</text>
<text x="59.6" y="154.8">R1</text>
<text x="65.8" y="152.2" transform="rotate(-90 65.8 152.2)">USB_CC1</text>
<text x="67.2" y="154.8">R2</text>
<text x="143" y="155.8">PMV164ENEAR</text>
<text x="150.9" y="151.1" transform="rotate(-90 150.9 151.1)">FET_GATE</text>
<text x="151.7" y="150.9">1</text>
<text x="158.5" y="155.6" transform="rotate(-90 158.5 155.6)">2</text>
<text x="27.7" y="157.5" transform="rotate(-90 27.7 157.5)">S1</text>
<text x="35.3" y="157.5" transform="rotate(-90 35.3 157.5)">A1</text>
<text x="59.6" y="156.8">5k1</text>
<text x="67.3" y="156.8">5k1</text>
<text x="95" y="157.2" transform="rotate(-90 95 157.2)">USB_VBUS</text>
<text x="95" y="159.5" transform="rotate(-90 95 159.5)">5</text>
<text x="152.4" y="160.9">10k</text>
<text x="152.4" y="158.6">R11</text>
<text x="156.7" y="160.6">GND</text>
<text x="25.9" y="163.4">GND</text>
<text x="33.5" y="163.4">GND</text>
<text x="56.4" y="163.4">GND</text>
<text x="64" y="163.4">GND</text>
<text x="72.4" y="164.8">USB_D-</text>
<text x="85.7" y="164.8">6</text>
<text x="103.4" y="164.8">4</text>
<text x="110.3" y="164.8">USB_D+</text>
<text x="149.1" y="167">GND</text>
<text x="72.4" y="169.9">ESP_USB_D-</text>
<text x="85.7" y="169.9">1</text>
<text x="103.4" y="169.9">3</text>
<text x="105.7" y="169.9">ESP_USB_D+</text>
<text x="24.1" y="178.2">H1</text>
<text x="30.5" y="178.2">H2</text>
<text x="36.8" y="178.2">H3</text>
<text x="43.2" y="178.2">H4</text>
<text x="87.4" y="177.4">U3</text>
<text x="95" y="177.2" transform="rotate(-90 95 177.2)">2</text>
<text x="95.5" y="177.4">USBLC6-2SC6</text>
<text x="10.3" y="185.9">D</text>
<text x="25.9" y="184.3">MountingHole_Pad</text>
<text x="32.3" y="184.3">MountingHole_Pad</text>
<text x="38.6" y="184.3">MountingHole_Pad</text>
<text x="45" y="184.3">MountingHole_Pad</text>
<text x="93.2" y="182.5">GND</text>
<text x="285.3" y="185.9">D</text>
<text x="23.4" y="188.8">GND</text>
<text x="29.7" y="188.8">GND</text>
<text x="36.1" y="188.8">GND</text>
<text x="42.4" y="188.8">GND</text>
<text x="35" y="199.9">1</text>
<text x="85" y="199.9">2</text>
<text x="135" y="199.9">3</text>
<text x="185" y="199.9">4</text>
<text x="235" y="199.9">5</text>
<text x="285" y="199.9">6</text>
</g>
<g font-size="1.1">
<text x="134.3" y="35.3">RGB</text>
<text x="159.7" y="35.3">RGB</text>
</g>
</svg>
